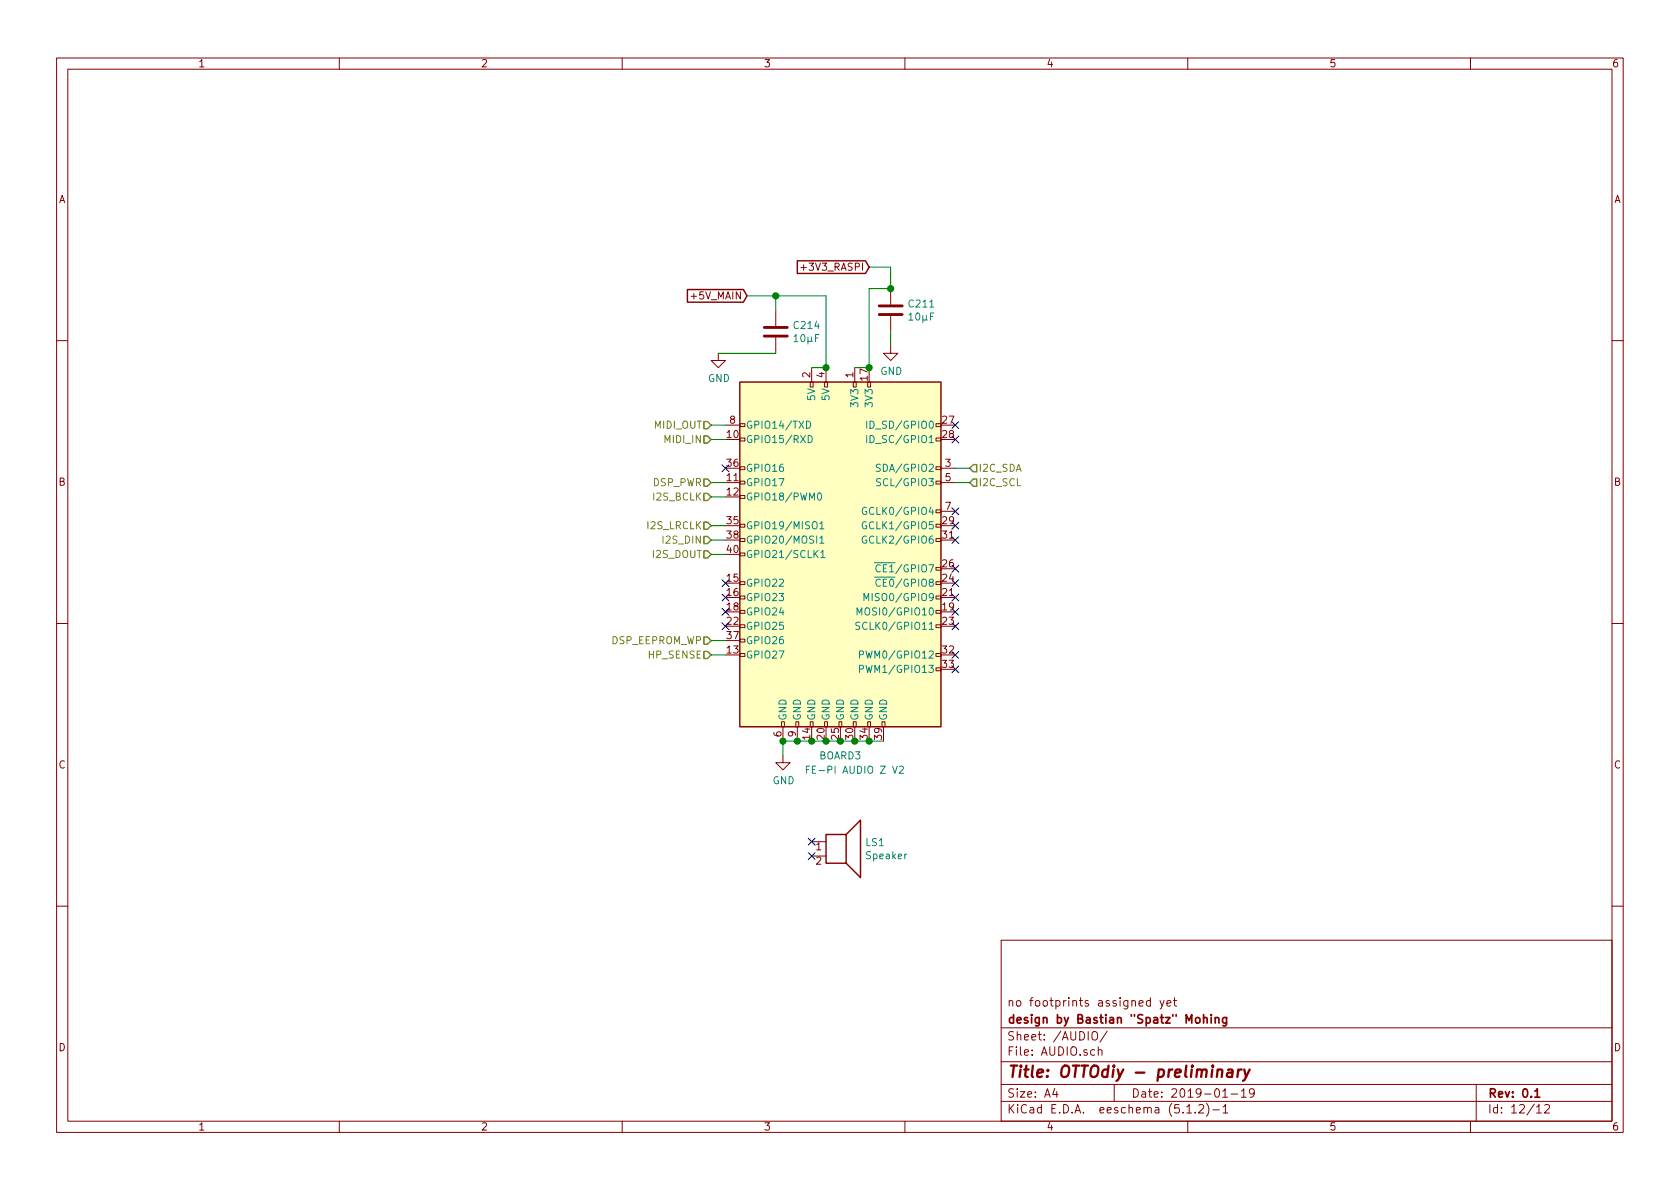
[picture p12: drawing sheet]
<svg xmlns="http://www.w3.org/2000/svg" width="297mm" height="210mm" viewBox="0 0 297 210" stroke-linecap="round" stroke-linejoin="round" font-family="sans-serif">
<g fill="none" stroke="#840000" stroke-width=".18">
<path d="M10 10.3h277v189.9h-277zM12 12.2h273v186.1h-273zM60 10.3v1.9M110 10.3v1.9M160 10.3v1.9M210 10.3v1.9M260 10.3v1.9M137.2 54.9v2.8M137.2 59.7v2.8M141.6 47.3h1M157.5 51v2.8M157.5 55.9v2.8"/>
<path d="M10 60.2h2M127 62.5v1.2h1.3l-1.3 1.3-1.3-1.3h1.3M128.3 75.2h2.5M130.8 77.5h.9v.5h-.9zM130.8 74.9h.9v.5h-.9zM143.3 67.6h.5v.8h-.5zM143.5 65v2.6M145.8 67.6h.5v.8h-.5zM146 65v2.6M150.9 67.6h.5v.8h-.5zM151.1 65v2.6M153.4 67.6h.5v.8h-.5z"/>
<path d="M157.5 61.2v1.3h1.2l-1.2 1.2-1.3-1.2h1.3M165.5 77.5h.9v.5h-.9zM165.5 74.9h.9v.5h-.9zM285 60.2h2M130.8 97.8h.9v.5h-.9zM130.8 95.2h.9v.6h-.9zM130.8 92.7h.9v.5h-.9zM130.8 87.6h.9v.5h-.9zM130.8 85.1h.9v.5h-.9zM130.8 82.5h.9v.6h-.9zM165.5 95.2h.9v.6h-.9zM165.5 92.7h.9v.5h-.9z"/>
<path d="M165.5 90.2h.9v.5h-.9zM165.5 85.1h.9v.5h-.9zM165.5 82.5h.9v.6h-.9zM166.4 82.8h2.5M166.4 85.3h2.5M166.4 90.4h2.5M10 110.3h2M130.8 115.6h.9v.5h-.9zM130.8 113h.9v.5h-.9zM130.8 110.5h.9v.5h-.9zM130.8 107.9h.9v.6h-.9zM130.8 105.4h.9v.5h-.9z"/>
<path d="M130.8 102.9h.9v.5h-.9zM165.5 118.1h.9v.5h-.9zM165.5 115.6h.9v.5h-.9zM165.5 110.5h.9v.5h-.9zM165.5 107.9h.9v.6h-.9zM165.5 105.4h.9v.5h-.9zM165.5 102.9h.9v.5h-.9zM165.5 100.3h.9v.5h-.9zM285 110.3h2M138.2 127.6h.5v.9h-.5zM138.4 133.6v1.3h1.3l-1.3 1.2-1.2-1.2h1.2M138.4 128.5v2.6"/>
<path d="M140.7 127.6h.5v.9h-.5zM141 128.5v2.6M143.3 127.6h.5v.9h-.5zM145.8 127.6h.5v.9h-.5zM148.3 127.6h.5v.9h-.5zM150.9 127.6h.5v.9h-.5zM153.4 127.6h.5v.9h-.5zM156 127.6h.5v.9h-.5zM143.5 148.8h2.5M143.5 151.4h2.5M10 160.2h2M177 166.3h108v32h-108z"/>
<path d="M203.4 177l-.4-.1-.3 .3 .1 .6h.6M203.4 176.4v1.5M205.1 176.9l.4 1M205.8 176.9l-.5 1.4-.2 .1M206.3 177.4l.7-.1v-.3l-.4-.1-.3 .2 .1 .7h.6M207.5 176.9h.6M207.7 176.4v1.3l.4 .2M285 160.2h2M60 198.3v1.9M110 198.3v1.9M160 198.3v1.9M177 194.8h108"/>
<path d="M177 191.8h108M177 187.8h108M177 181.8h108M186.5 192.5l-.4 1h1M186.8 193v1M193.1 182.6a.5 .5 0 0 1 .6-.2 .5 .5 0 0 1 .4 .5v.5a.5 .5 0 0 1-.5 .5 .5 .5 0 0 1-.5-.5zM194.2 185.7h.1a.37 .37 0 0 1 .5 .1v.8M194.2 185.1v1.5M195.8 182.3l-1.3 2M197 191.8v3M209.8 195.8l.5-.5v1.5M209.8 196.8h.9"/>
<path d="M210 198.3v1.9M211.3 196.7v.1M212 195.5l.2-.2h.3l.3 .5-.9 1h.9M213.3 195.1a1.71 1.71 0 0 1 0 2.3M214.5 196.3h1.1M216.2 194h.8M216.3 195.8l.4-.5v1.5M216.3 196.8h.8M217.7 193.5h1.1M219.5 193l.4-.5v1.5M219.5 194h.8M221.8 193.2l-.3 .3h-.3l-.3-.3v-.4l.2-.2 .4-.1 .2 .2a1.13 1.13 0 0 1-.2 1.2l-.4 .1"/>
<path d="M260 198.3v1.9M261 191.8v6.5M271.7 195.8l.4-.5v1.5M271.7 196.8h.8M273.1 195.5l.2-.2h.4l.2 .2 .1 .3-.1 .2-.9 .8h1"/>
</g>
<path d="M212.8 179.4v1.5M214.1 179.4v.2M214.1 179.9v1M214.9 179.9v1M216.9 179.9v1.2l-.3 .3h-.4M212.8 180.1l.2-.2 .4 .1v.9M214.9 180.1v-.1a.37 .37 0 0 1 .6 .1v.8M216.9 180l-.5-.1-.2 .3v.6l.2 .1 .5-.1M271.4 193l.4-.5v1.5M271.4 194h.8" fill="none" stroke="#840000" stroke-width=".3"/>
<path d="M215.3 189.3a.5 .5 0 0 1 .8 .1l-.1 1M217.1 189.2h.8l-.1 1.2M217.9 189.6l-.7 .1a.41 .41 0 0 0-.3 .3 .41 .41 0 0 0 .2 .4l.7-.1M218.9 189.1l-.1 1.3M219.5 189.1a.55 .55 0 0 0-.6 .4M220 189.1l.3 1.3M221 189.1l-.9 1.8-.3 .2" fill="none" stroke="#840000" stroke-width=".41"/>
<path d="M130.8 67.6h35.6v60.9h-35.6z" fill="#ffffc2" stroke="#ffffc2" stroke-width=".18"/>
<path d="M121.5 51.2h9.9l.7 1.1-.7 1.1h-9.9zM141 46.1h12l.7 1.1-.7 1.2h-12zM130.8 67.6h35.6v60.9h-35.6zM146 147.6h3.6v5h-3.6zM149.6 147.6l2.5-2.6v10.2l-2.5-2.6" fill="none" stroke="#840000" stroke-width=".25"/>
<g fill="none" stroke="#008484" stroke-width=".18">
<path d="M142.6 74.5a.64 .64 0 0 1 .7 .6 .64 .64 0 0 1-.7 .6zM142.9 77a.64 .64 0 0 1 .7 .6 .64 .64 0 0 1-.7 .7zM153.2 74.5v1.2M153.2 77v1.3M144.1 97.9l.6 .7M144.7 97.3l-.8 .8M144.7 87.2h.1a.67 .67 0 0 1 .5 .6 .67 .67 0 0 1-.5 .6 .83 .83 0 0 1-.1-1.2zM145 92.6l.3-.4v1.3M145 95.1l.3-.3v1.3M145 93.5h.7M145 96.1h.7M145.1 97.7l.4-.4v1.3"/>
<path d="M145.1 98.6h.8M153.2 92.3a.59 .59 0 0 0-.8 .6 .59 .59 0 0 0 .8 .6v-.5h-.2M153.2 94.9a.59 .59 0 0 0-.8 .5 .59 .59 0 0 0 .8 .6v-.5h-.2M153.2 89.8a.59 .59 0 0 0-.8 .6 .59 .59 0 0 0 .8 .5v-.5h-.2M154.6 99.5h1.3M155.7 100a.6 .6 0 0 0-.9 .4 .6 .6 0 0 0 .6 .7l.3-.1M155.7 82.2l-.5-.1-.3 .2 .1 .3 .6 .3v.3l-.2 .2-.5-.1M155.7 84.7l-.5-.1-.2 .2v.3l.6 .3 .1 .3-.2 .2-.5-.1M151.5 108.8v-1.3l.5 .9 .4-.9v1.3M152 115.8l.6-.1v-.5l-.1-.1h-.5v1.3M152 118.3l.6-.1v-.4l-.1-.2h-.5v1.3M152 110.1l-.5-.1-.1 .2v.4l.6 .2v.3l-.2 .2-.5-.1"/>
<path d="M152.8 106.2v-1.3l.4 1 .4-1v1.3M154.6 102.1h1.3M155.7 102.5a.6 .6 0 0 0-.9 .4 .6 .6 0 0 0 .6 .8l.3-.1M142.6 136.1h.4M143.2 135.5h-.6v1.2M159 135.6l.5-.1 .2 .3-.7 .9h.7"/>
</g>
<path d="M124.5 77.1h.6l.6 .6-.6 .7h-.6zM124.5 74.5h.6l.6 .7-.6 .6h-.6zM124.5 94.9h.6l.6 .6-.6 .6h-.6zM124.5 97.4h.6l.6 .6-.6 .7h-.6zM124.5 92.3h.6l.6 .7-.6 .6h-.6zM124.5 87.2h.6l.6 .7-.6 .6h-.6zM124.5 84.7h.6l.6 .6-.6 .7h-.6zM172.1 84.7h.6v1.3h-.6l-.7-.7zM172.1 82.2h.6v1.2h-.6l-.7-.6zM124.5 112.6h.6l.6 .7-.6 .6h-.6zM124.5 115.2h.6l.6 .6-.6 .7h-.6z" fill="none" stroke="#848400" stroke-width=".25"/>
<g fill="none" stroke="#000084" stroke-width=".18">
<path d="M168.3 77.1l1.2 1.2M168.3 74.6l1.2 1.2M169.5 77.1l-1.2 1.2M169.5 74.6l-1.2 1.2M127.7 82.2l1.2 1.2M128.9 82.2l-1.2 1.2M168.3 100l1.2 1.2M168.3 89.8l1.2 1.2M168.3 92.3l1.2 1.3M168.3 94.9l1.2 1.2M169.5 100l-1.2 1.2M169.5 89.8l-1.2 1.2"/>
<path d="M169.5 92.3l-1.2 1.3M169.5 94.9l-1.2 1.2M127.7 110.1l1.2 1.2M127.7 107.6l1.2 1.2M127.7 105l1.2 1.3M127.7 102.5l1.2 1.2M128.9 110.1l-1.2 1.2M128.9 107.6l-1.2 1.2M128.9 105l-1.2 1.3M128.9 102.5l-1.2 1.2M168.3 117.7l1.2 1.3M168.3 115.2l1.2 1.2"/>
<path d="M168.3 110.1l1.2 1.2M168.3 107.6l1.2 1.2M168.3 105l1.2 1.3M168.3 102.5l1.2 1.2M169.5 117.7l-1.2 1.3M169.5 115.2l-1.2 1.2M169.5 110.1l-1.2 1.2M169.5 107.6l-1.2 1.2M169.5 105l-1.2 1.3M169.5 102.5l-1.2 1.2M142.9 148.2l1.2 1.2M142.9 150.8l1.2 1.2"/>
<path d="M144.1 148.2l-1.2 1.2M144.1 150.8l-1.2 1.2"/>
</g>
<path d="M135.1 59.4h4.1M135.1 57.9h4.1M155.4 55.6h4.1M155.4 54.1h4.1" fill="none" stroke="#840000" stroke-width=".51"/>
<g fill="none" stroke="#008400" stroke-width=".18">
<path d="M132.1 52.3h13.9v12.7h-2.5M137.2 52.3v2.6M153.7 47.2h3.8v3.8h-3.8v14h-2.6M157.5 58.7v2.5M125.7 75.2h2.6M125.7 77.7h2.6M127 62.5h10.2M125.7 87.9h2.6M125.7 93h2.6M125.7 95.5h2.6M125.7 98h2.6M125.7 85.3h2.6"/>
<path d="M168.9 82.8h2.5M168.9 85.3h2.5M125.7 115.8h2.6M125.7 113.3h2.6M156.2 131.1h-17.8v2.5"/>
</g>
<g fill="#008400" stroke="#008400" stroke-width=".25">
<circle cx="157.5" cy="51" r=".51"/>
<circle cx="141" cy="131.1" r=".51"/>
<circle cx="143.5" cy="131.1" r=".51"/>
<circle cx="146.1" cy="131.1" r=".51"/>
<circle cx="148.6" cy="131.1" r=".51"/>
<circle cx="151.1" cy="131.1" r=".51"/>
<circle cx="153.7" cy="131.1" r=".51"/>
<circle cx="138.4" cy="131.1" r=".51"/>
<circle cx="153.7" cy="65" r=".51"/>
<circle cx="146.1" cy="65" r=".51"/>
<circle cx="137.2" cy="52.3" r=".51"/>
</g>
<text font-size="2.8" fill="#840000" x="178" y="190.5">Title: OTTOdiy - preliminary</text>
<g font-size="2.1" fill="#840000">
<text x="178" y="178">no footprints assigned yet</text>
<text x="178" y="184">Sheet: /AUDIO/</text>
<text x="178" y="181">design by Bastian &quot;Spatz&quot; Mohing</text>
<text x="178" y="186.7">File: AUDIO.sch</text>
<text x="178" y="196.9">KiCad E.D.A. eeschema (5.1.2)-1</text>
<text x="178" y="194.1">Size: A4</text>
<text x="200" y="194.1">Date: 2019-01-19</text>
<text x="263" y="194.1">Rev: 0.1</text>
<text x="263" y="196.9">Id: 12/12</text>
</g>
<g font-size="1.8" fill="#840000">
<text x="35" y="11.9">1</text>
<text x="85" y="11.9">2</text>
<text x="135" y="11.9">3</text>
<text x="185" y="11.9">4</text>
<text x="235" y="11.9">5</text>
<text x="285" y="11.9">6</text>
<text x="10.4" y="35.9">A</text>
<text x="285.4" y="35.9">A</text>
<text x="142.3" y="47.9">+3V3_RASPI</text>
<text x="122.6" y="53">+5V_MAIN</text>
<text x="143.3" y="66.8" transform="rotate(-90 143.3 66.8)">2</text>
<text x="145.8" y="66.8" transform="rotate(-90 145.8 66.8)">4</text>
<text x="150.9" y="66.8" transform="rotate(-90 150.9 66.8)">1</text>
<text x="153.4" y="67.3" transform="rotate(-90 153.4 67.3)">17</text>
<text x="128.6" y="77.5">10</text>
<text x="129.1" y="74.9">8</text>
<text x="166.7" y="74.9">27</text>
<text x="166.7" y="77.5">28</text>
<text x="128.6" y="82.5">36</text>
<text x="167.2" y="82.5">3</text>
<text x="10.4" y="85.9">B</text>
<text x="128.6" y="85.1">11</text>
<text x="128.6" y="87.6">12</text>
<text x="167.2" y="85.1">5</text>
<text x="285.4" y="85.9">B</text>
<text x="128.6" y="92.7">35</text>
<text x="128.6" y="95.2">38</text>
<text x="166.7" y="92.7">29</text>
<text x="166.7" y="95.2">31</text>
<text x="167.2" y="90.2">7</text>
<text x="128.6" y="97.8">40</text>
<text x="166.7" y="100.3">26</text>
<text x="128.6" y="102.9">15</text>
<text x="128.6" y="105.4">16</text>
<text x="128.6" y="107.9">18</text>
<text x="166.7" y="107.9">19</text>
<text x="166.7" y="105.4">21</text>
<text x="166.7" y="102.9">24</text>
<text x="128.6" y="110.5">22</text>
<text x="128.6" y="113">37</text>
<text x="166.7" y="110.5">23</text>
<text x="128.6" y="115.6">13</text>
<text x="166.7" y="115.6">32</text>
<text x="166.7" y="118.1">33</text>
<text x="138.2" y="130.3" transform="rotate(-90 138.2 130.3)">6</text>
<text x="140.7" y="130.3" transform="rotate(-90 140.7 130.3)">9</text>
<text x="143.3" y="130.8" transform="rotate(-90 143.3 130.8)">14</text>
<text x="145.8" y="130.8" transform="rotate(-90 145.8 130.8)">20</text>
<text x="148.3" y="130.8" transform="rotate(-90 148.3 130.8)">25</text>
<text x="150.9" y="130.8" transform="rotate(-90 150.9 130.8)">30</text>
<text x="153.4" y="130.8" transform="rotate(-90 153.4 130.8)">34</text>
<text x="156" y="130.8" transform="rotate(-90 156 130.8)">39</text>
<text x="10.4" y="135.9">C</text>
<text x="285.4" y="135.9">C</text>
<text x="144.3" y="150.4">1</text>
<text x="144.3" y="152.9">2</text>
<text x="10.4" y="185.9">D</text>
<text x="285.4" y="185.9">D</text>
<text x="35" y="199.9">1</text>
<text x="85" y="199.9">2</text>
<text x="135" y="199.9">3</text>
<text x="185" y="199.9">4</text>
<text x="235" y="199.9">5</text>
<text x="285" y="199.9">6</text>
</g>
<g font-size="1.8" fill="#008484">
<text x="140.5" y="58.2">C214</text>
<text x="160.8" y="54.4">C211</text>
<text x="160.8" y="56.7">10µF</text>
<text x="140.5" y="60.5">10µF</text>
<text x="125.2" y="67.6">GND</text>
<text x="144.1" y="70.7" transform="rotate(-90 144.1 70.7)">5V</text>
<text x="146.7" y="70.7" transform="rotate(-90 146.7 70.7)">5V</text>
<text x="151.8" y="71.7" transform="rotate(-90 151.8 71.7)">3V3</text>
<text x="154.3" y="71.7" transform="rotate(-90 154.3 71.7)">3V3</text>
<text x="155.7" y="66.3">GND</text>
<text x="131.8" y="75.8">GPIO14/TXD</text>
<text x="154.3" y="75.8">ID_SD/GPIO0</text>
<text x="131.8" y="78.4">GPIO15/RXD</text>
<text x="131.8" y="83.4">GPIO16</text>
<text x="154.3" y="78.4">ID_SC/GPIO1</text>
<text x="155.7" y="83.4">SDA/GPIO2</text>
<text x="131.8" y="86">GPIO17</text>
<text x="131.8" y="88.5">GPIO18/PWM0</text>
<text x="155.9" y="86">SCL/GPIO3</text>
<text x="131.8" y="93.6">GPIO19/MISO1</text>
<text x="153.5" y="93.6">GCLK1/GPIO5</text>
<text x="153.5" y="91.1">GCLK0/GPIO4</text>
<text x="131.8" y="96.1">GPIO20/MOSI1</text>
<text x="131.8" y="98.7">GPIO21/SCLK1</text>
<text x="153.5" y="96.1">GCLK2/GPIO6</text>
<text x="156" y="101.2">CE1/GPIO7</text>
<text x="131.8" y="103.8">GPIO22</text>
<text x="131.8" y="106.3">GPIO23</text>
<text x="153.9" y="106.3">MISO0/GPIO9</text>
<text x="156" y="103.8">CE0/GPIO8</text>
<text x="131.8" y="108.8">GPIO24</text>
<text x="131.8" y="111.4">GPIO25</text>
<text x="131.8" y="113.9">GPIO26</text>
<text x="152.7" y="111.4">SCLK0/GPIO11</text>
<text x="153" y="108.8">MOSI0/GPIO10</text>
<text x="131.8" y="116.5">GPIO27</text>
<text x="153.2" y="116.5">PWM0/GPIO12</text>
<text x="153.2" y="119">PWM1/GPIO13</text>
<text x="139.1" y="127.5" transform="rotate(-90 139.1 127.5)">GND</text>
<text x="141.6" y="127.5" transform="rotate(-90 141.6 127.5)">GND</text>
<text x="144.1" y="127.5" transform="rotate(-90 144.1 127.5)">GND</text>
<text x="146.7" y="127.5" transform="rotate(-90 146.7 127.5)">GND</text>
<text x="149.2" y="127.5" transform="rotate(-90 149.2 127.5)">GND</text>
<text x="151.8" y="127.5" transform="rotate(-90 151.8 127.5)">GND</text>
<text x="154.3" y="127.5" transform="rotate(-90 154.3 127.5)">GND</text>
<text x="156.8" y="127.5" transform="rotate(-90 156.8 127.5)">GND</text>
<text x="143.7" y="136.8">FE-PI AUDIO Z V2</text>
<text x="144.9" y="134.3">BOARD3</text>
<text x="136.6" y="138.7">GND</text>
<text x="153.1" y="149.6">LS1</text>
<text x="153.3" y="151.9">Speaker</text>
</g>
<g font-size="1.8" fill="#848400">
<text x="115.7" y="75.8">MIDI_OUT</text>
<text x="117.7" y="78.4">MIDI_IN</text>
<text x="173" y="83.4">I2C_SDA</text>
<text x="115.5" y="86">DSP_PWR</text>
<text x="115.6" y="88.5">I2S_BCLK</text>
<text x="173" y="86">I2C_SCL</text>
<text x="114.6" y="93.6">I2S_LRCLK</text>
<text x="115.5" y="98.7">I2S_DOUT</text>
<text x="117.5" y="96.1">I2S_DIN</text>
<text x="108.1" y="113.9">DSP_EEPROM_WP</text>
<text x="114.8" y="116.5">HP_SENSE</text>
</g>
</svg>
